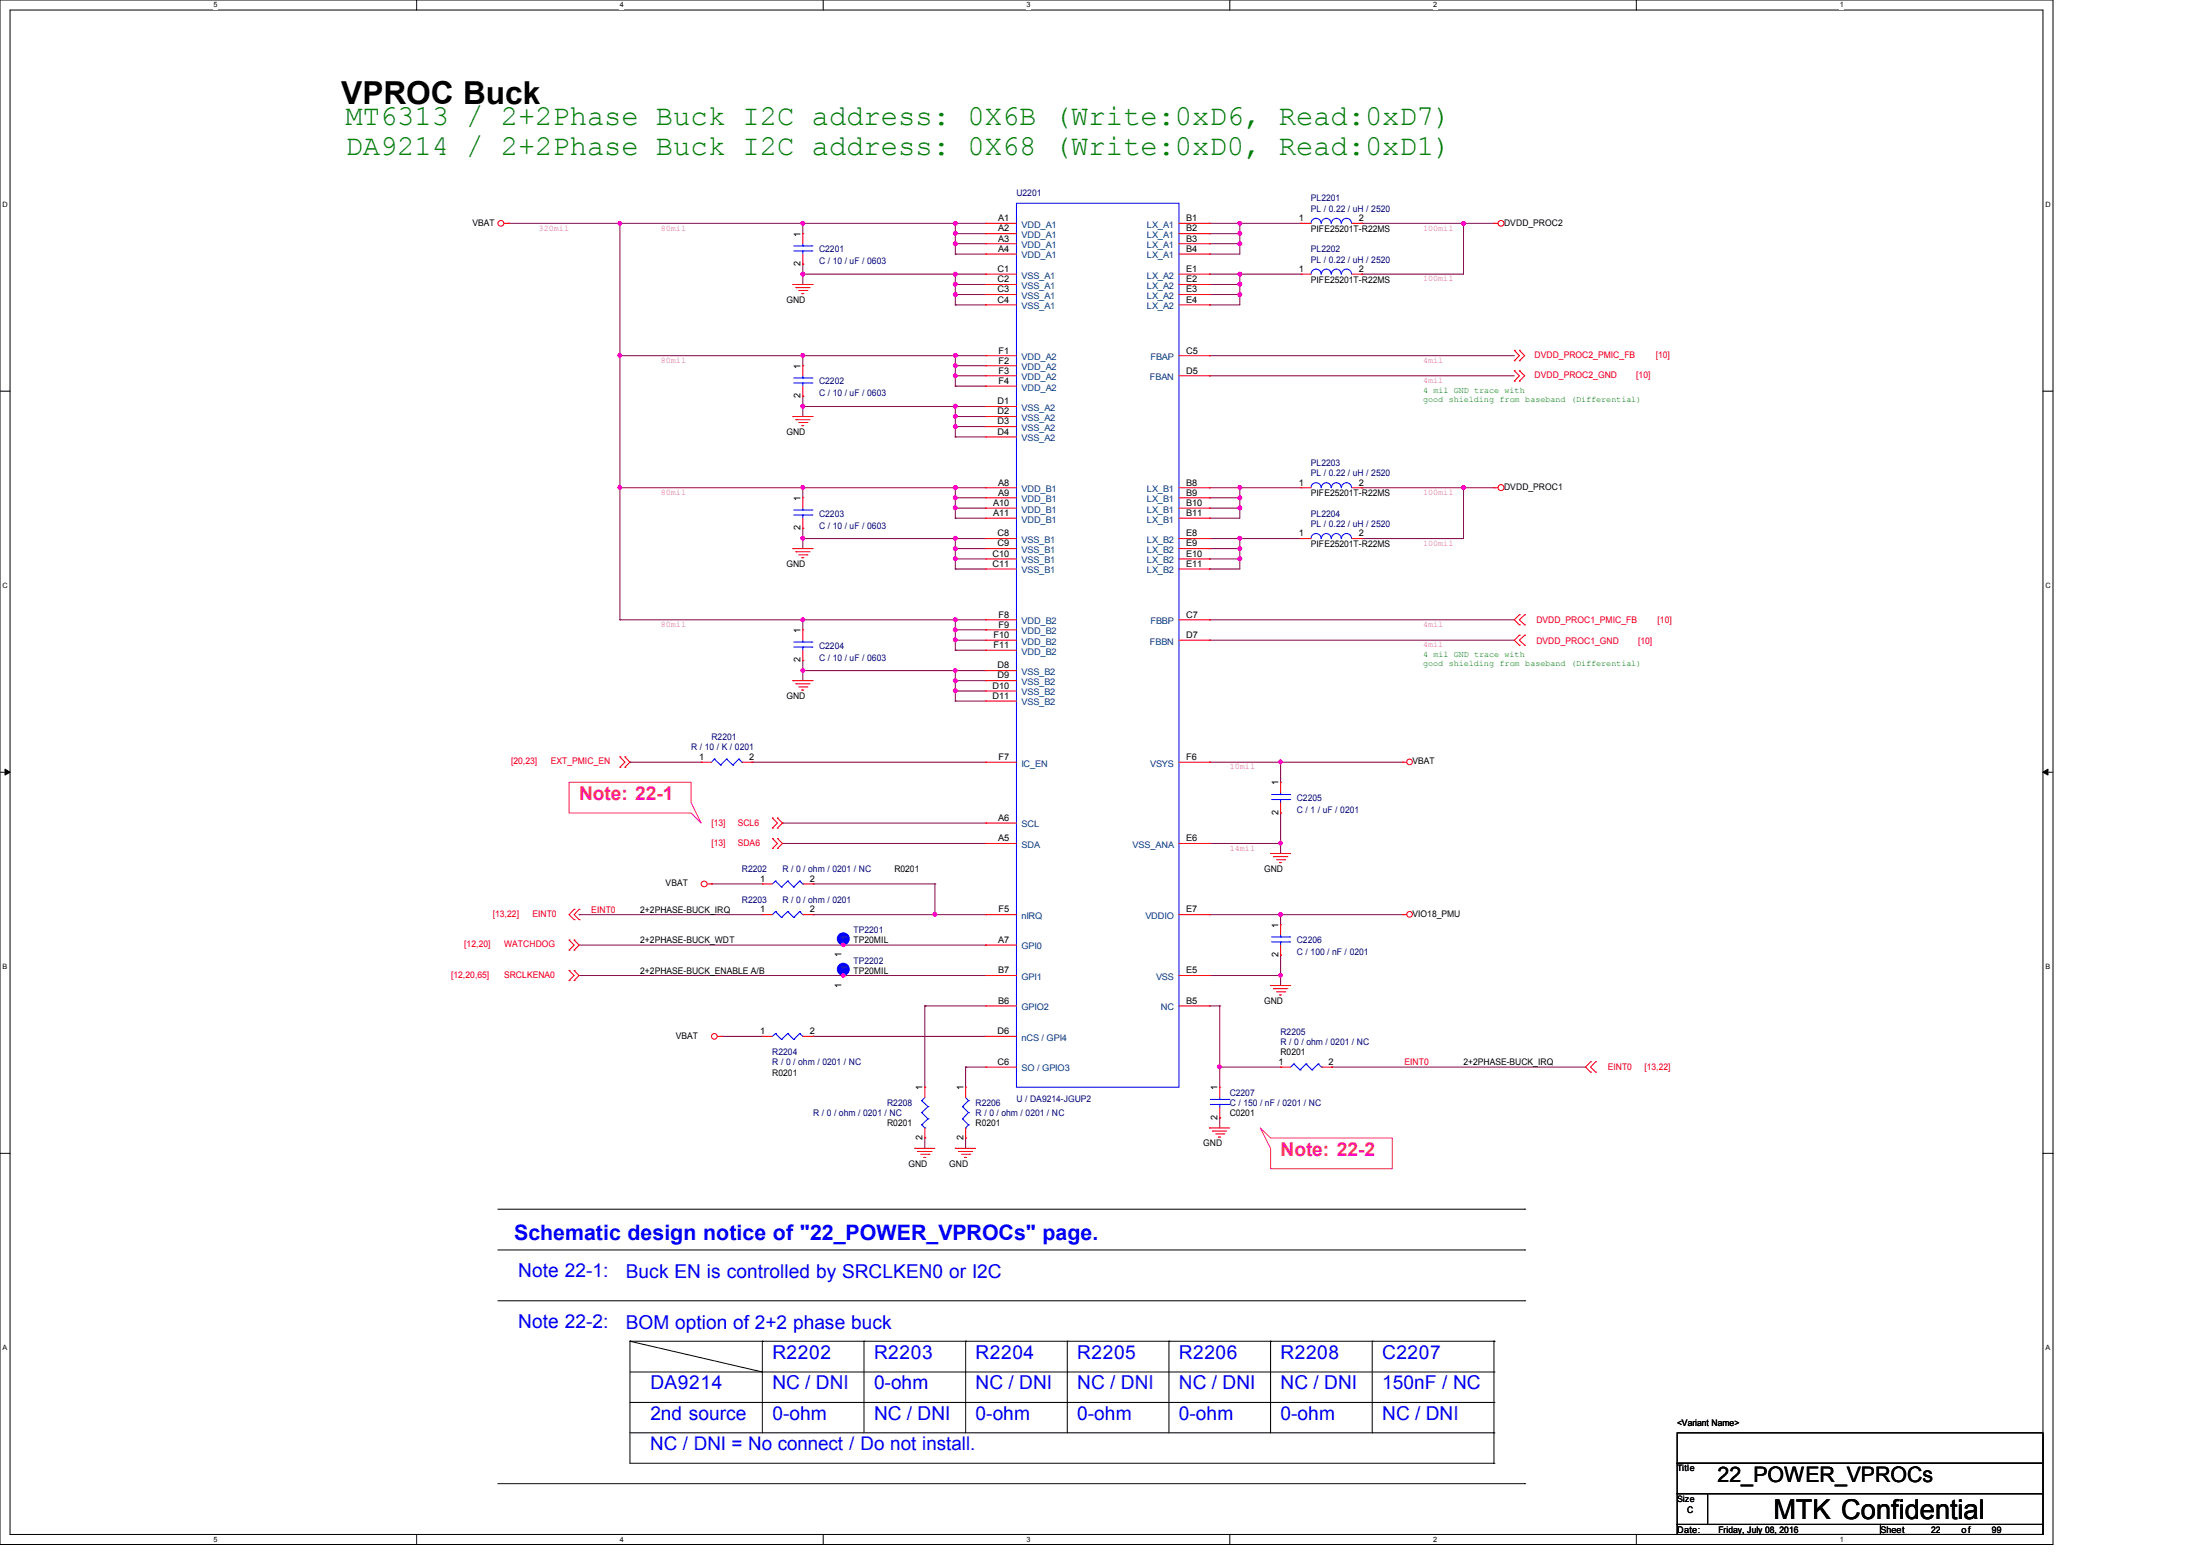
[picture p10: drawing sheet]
<svg xmlns="http://www.w3.org/2000/svg" width="297mm" height="210mm" viewBox="0 0 297 210" stroke-linecap="round" stroke-linejoin="round" font-family="sans-serif">
<path d="M0 0h277v208.4h-277zM1.4 1.4h274.3v205.7h-274.3z" fill="none" stroke="#000" stroke-width=".13"/>
<g fill="#fff">
<path d="M28.8 .1h.5v1.1h-.5z"/>
<path d="M28.8 207.2h.5v1.1h-.5z"/>
</g>
<path d="M56.2 0v1.4M56.2 207.1v1.3" fill="none" stroke="#000" stroke-width=".13"/>
<g fill="#fff">
<path d="M83.7 .1h.5v1.1h-.5z"/>
<path d="M83.7 207.2h.5v1.1h-.5z"/>
</g>
<path d="M111.1 0v1.4M111.1 207.1v1.3" fill="none" stroke="#000" stroke-width=".13"/>
<g fill="#fff">
<path d="M138.5 .1h.6v1.1h-.6z"/>
<path d="M138.5 207.2h.6v1.1h-.6z"/>
</g>
<path d="M165.9 0v1.4M165.9 207.1v1.3" fill="none" stroke="#000" stroke-width=".13"/>
<g fill="#fff">
<path d="M193.4 .1h.5v1.1h-.5z"/>
<path d="M193.4 207.2h.5v1.1h-.5z"/>
</g>
<path d="M220.8 0v1.4M220.8 207.1v1.3" fill="none" stroke="#000" stroke-width=".13"/>
<g fill="#fff">
<path d="M248.2 .1h.6v1.1h-.6z"/>
<path d="M248.2 207.2h.6v1.1h-.6z"/>
<path d="M.3 27.1h.8v1.1h-.8z"/>
<path d="M276 27.1h.7v1.1h-.7z"/>
<path d="M.3 78.5h.8v1.1h-.8z"/>
<path d="M276 78.5h.7v1.1h-.7z"/>
</g>
<path d="M0 52.8h1.4M275.7 52.8h1.3" fill="none" stroke="#000" stroke-width=".13"/>
<g fill="#fff">
<path d="M.3 129.9h.7v1.1h-.7z"/>
<path d="M276 129.9h.6v1.1h-.6z"/>
</g>
<path d="M0 104.2h1.4M275.7 104.2h1.3" fill="none" stroke="#000" stroke-width=".13"/>
<path d="M.7 103.8l.7 .4-.7 .4zM275.7 104.2l.7-.4v.8z" fill="#000" stroke="#000" stroke-width=".13"/>
<g fill="#fff">
<path d="M.3 181.4h.7v1.1h-.7z"/>
<path d="M276 181.4h.6v1.1h-.6z"/>
</g>
<g fill="none" stroke="#000" stroke-width=".13">
<path d="M0 155.7h1.4M275.7 155.7h1.3M67.2 175.6h138.5M67.2 163.2h138.5M67.2 168.7h138.5M205.7 175.6h.1M205.7 163.2h.1M205.7 168.7h.1M85 181h.1M85 185.2h116.6M85 189.3h116.6M85 181h116.6"/>
<path d="M85 181v16.5h116.6M85 181l17.9 4.2M85 193.4h116.6M102.9 181h.1M102.9 181v12.4M116.6 181h.1M116.6 181v12.4M130.3 181h.1M130.3 181v12.4M144 181h.1M144 181v12.4M157.7 181h.1"/>
<path d="M157.7 181v12.4M171.4 181h.1M171.4 181v12.4M185.2 181h.1M185.2 181v12.4M201.6 185.2h.1M201.6 189.3h.1M201.6 181h.1M201.6 193.4h.1M201.6 197.5h.1M201.6 181v16.5M226.3 193.4h49.4v4.1h-49.4z"/>
<path d="M226.3 197.5h49.4v4.1h-49.4zM67.2 200.2h138.5M205.7 200.2h.1M226.3 205.7h27.4v1.4h-27.4zM226.3 201.6h4.1v4.1h-4.1zM230.4 201.6h45.3v4.1h-45.3zM253.7 205.7h22v1.4h-22z"/>
</g>
<path d="M76.8 105.6h16.5v2.7l1.3 2.8-1.3-1.4h-16.5zM170.1 152.2l1.3 1.4h16.5v4.1h-16.5v-2.7z" fill="none" stroke="#ff0080" stroke-width=".13"/>
<g fill="none" stroke="#800040" stroke-width=".13">
<path d="M68.6 30.1h.1M68.6 30.1h64.4M83.7 30.1h.1M83.7 30.1v53.6M108.3 30.1h.1M108.3 35.6h.1M108.3 37h.1M108.3 30.1v1.4M108.3 35.6v2.8M108.3 37h24.7M128.9 30.1h.1M128.9 34.3h.1"/>
<path d="M128.9 32.9h.1M128.9 31.5h.1M128.9 37h.1M128.9 39.8h.1M128.9 38.4h.1M128.9 31.5h4.1M128.9 32.9h4.1M128.9 34.3h4.1M128.9 38.4h4.1M128.9 39.8h4.1M128.9 30.1v4.2M128.9 37v4.1"/>
<path d="M163.2 30.1h.1M163.2 31.5h.1M163.2 32.9h.1M163.2 34.3h.1M163.2 37h.1M163.2 38.4h.1M163.2 39.8h.1M163.2 30.1h12.4M163.2 37h12.4M163.2 31.5h4.1M163.2 32.9h4.1M163.2 38.4h4.1"/>
<path d="M163.2 39.8h4.1M167.3 30.1h.1M167.3 31.5h.1M167.3 32.9h.1M167.3 37h.1M167.3 38.4h.1M167.3 39.8h.1M167.3 30.1v4.2h-4.1M167.3 37v4.1h-4.1M183.8 37h.1M183.8 30.1h.1M183.8 30.1h17.8"/>
<path d="M197.5 30.1h.1M197.5 30.1v6.9h-13.7M83.7 48h.1M83.7 48h49.3M108.3 48h.1M108.3 53.5h.1M108.3 54.9h.1M108.3 48v1.4M108.3 53.5v2.7M108.3 54.9h24.7M128.9 41.1h.1M128.9 48h.1"/>
<path d="M128.9 52.1h.1M128.9 50.7h.1M128.9 49.4h.1M128.9 54.9h.1M128.9 59h.1M128.9 57.6h.1M128.9 56.2h.1M128.9 41.1h4.1M128.9 48v4.1M128.9 54.9v4.1M128.9 52.1h4.1M128.9 50.7h4.1"/>
<path d="M128.9 49.4h4.1M128.9 59h4.1M128.9 57.6h4.1M128.9 56.2h4.1M163.2 41.1h.1M163.2 48h.1M163.2 50.7h.1M163.2 48h41.1M163.2 50.7h41.1M83.7 65.8h.1M83.7 65.8h49.3M108.3 71.3h.1"/>
<path d="M108.3 65.8h.1M108.3 72.7h.1M108.3 65.8v1.4M108.3 71.3v2.7M108.3 72.7h24.7M128.9 65.8h.1M128.9 69.9h.1M128.9 68.6h.1M128.9 67.2h.1M128.9 72.7h.1M128.9 76.8h.1M128.9 75.4h.1"/>
<path d="M128.9 74h.1M128.9 67.2h4.1M128.9 68.6h4.1M128.9 69.9h4.1M128.9 74h4.1M128.9 75.4h4.1M128.9 76.8h4.1M128.9 65.8v4.1M128.9 72.7v4.1M163.2 65.8h.1M163.2 67.2h.1M163.2 68.6h.1"/>
<path d="M163.2 69.9h.1M163.2 72.7h.1M163.2 74h.1M163.2 75.4h.1M163.2 76.8h.1M163.2 65.8h12.4M163.2 72.7h12.4M163.2 67.2h4.1M163.2 68.6h4.1M163.2 74h4.1M163.2 75.4h4.1M167.3 65.8h.1"/>
<path d="M167.3 67.2h.1M167.3 68.6h.1M167.3 72.7h.1M167.3 74h.1M167.3 75.4h.1M167.3 65.8v4.1h-4.1M167.3 72.7v4.1h-4.1M183.8 65.8h.1M183.8 72.7h.1M183.8 65.8h17.8M197.5 65.8h.1M197.5 65.8v6.9h-13.7"/>
<path d="M83.7 83.7h.1M83.7 83.7h49.3M108.3 89.2h.1M108.3 83.7h.1M108.3 90.5h.1M108.3 83.7v1.3M108.3 89.2v2.7M108.3 90.5h24.7M128.9 83.7h.1M128.9 87.8h.1M128.9 86.4h.1M128.9 85h.1"/>
<path d="M128.9 90.5h.1M128.9 94.6h.1M128.9 93.3h.1M128.9 91.9h.1M128.9 83.7v4.1M128.9 90.5v4.1M128.9 87.8h4.1M128.9 86.4h4.1M128.9 85h4.1M128.9 94.6h4.1M128.9 93.3h4.1M128.9 91.9h4.1"/>
<path d="M163.2 83.7h.1M163.2 86.4h.1M163.2 83.7h41.1M163.2 86.4h41.1M85 102.9h.1M85 102.9h9.6M96 119.3h.1M96 119.3h6.9M101.5 102.9h.1M101.5 102.9h31.5M105.6 111.1h.1M105.6 113.8h.1"/>
<path d="M105.6 111.1h27.4M105.6 113.8h27.4M109.7 119.3h.1M109.7 119.3h16.5M126.2 119.3h.1M126.2 119.3v4.1M163.2 102.9h.1M163.2 113.8h.1M163.2 113.8h9.6M163.2 102.9h26.1M172.8 109.7h.1M172.8 102.9h.1"/>
<path d="M172.8 113.8h.1M172.8 102.9v2.7M172.8 109.7v5.5M78.1 123.4h.1M78.1 123.4h24.8M78.1 131.7h54.9M78.1 127.6h54.9M97.4 139.9h.1M97.4 139.9h5.5M109.7 123.4h.1M109.7 139.9h.1M109.7 123.4h23.3"/>
<path d="M109.7 139.9h23.3M113.8 127.6h.1M113.8 131.7h.1M124.8 135.8h.1M124.8 135.8v10.9M124.8 135.8h8.2M126.2 123.4h.1M133 127.6h.1M133 131.7h.1M163.2 123.4h.1M163.2 131.7h.1M163.2 135.8h.1"/>
<path d="M163.2 123.4h26.1M163.2 131.7h9.6M163.2 135.8h1.4M164.6 135.8h.1M164.6 135.8v10.9M172.8 123.4h.1M172.8 128.9h.1M172.8 131.7h.1M172.8 123.4v1.4M172.8 128.9v4.1M124.8 153.6h.1M124.8 153.6v1.4"/>
<path d="M130.3 144h.1M130.3 153.6h.1M130.3 144h2.7M130.3 144v2.7M130.3 153.6v1.4M164.6 144h.1M164.6 150.9h.1M164.6 144h8.2M164.6 150.9v1.3M179.7 144h.1M179.7 144h34.3"/>
</g>
<g fill="#f0f" stroke="#f0f" stroke-width=".13">
<circle cx="108.3" cy="65.8" r=".25"/>
<circle cx="108.3" cy="83.6" r=".24"/>
<circle cx="172.8" cy="113.8" r=".24"/>
<circle cx="83.6" cy="65.8" r=".24"/>
<circle cx="83.6" cy="48" r=".24"/>
<circle cx="197.5" cy="65.8" r=".25"/>
<circle cx="197.5" cy="30.1" r=".25"/>
<circle cx="108.3" cy="48" r=".25"/>
<circle cx="108.3" cy="30.1" r=".25"/>
<circle cx="83.6" cy="30.1" r=".24"/>
<circle cx="167.3" cy="31.5" r=".25"/>
<circle cx="167.3" cy="30.1" r=".25"/>
<circle cx="167.3" cy="32.9" r=".25"/>
<circle cx="167.3" cy="67.2" r=".25"/>
<circle cx="167.3" cy="65.8" r=".25"/>
<circle cx="167.3" cy="68.5" r=".25"/>
<circle cx="167.3" cy="38.4" r=".25"/>
<circle cx="167.3" cy="37" r=".25"/>
<circle cx="167.3" cy="39.8" r=".25"/>
<circle cx="167.3" cy="74" r=".25"/>
<circle cx="167.3" cy="72.6" r=".25"/>
<circle cx="167.3" cy="75.4" r=".25"/>
<circle cx="128.9" cy="31.5" r=".25"/>
<circle cx="128.9" cy="32.9" r=".25"/>
<circle cx="128.9" cy="30.1" r=".25"/>
<circle cx="128.9" cy="38.4" r=".25"/>
<circle cx="128.9" cy="39.8" r=".25"/>
<circle cx="128.9" cy="37" r=".25"/>
<circle cx="108.3" cy="37" r=".25"/>
<circle cx="128.9" cy="50.7" r=".25"/>
<circle cx="128.9" cy="49.4" r=".24"/>
<circle cx="128.9" cy="48" r=".25"/>
<circle cx="128.9" cy="57.6" r=".25"/>
<circle cx="128.9" cy="54.8" r=".25"/>
<circle cx="108.3" cy="54.8" r=".25"/>
<circle cx="128.9" cy="56.2" r=".24"/>
<circle cx="128.9" cy="67.2" r=".25"/>
<circle cx="128.9" cy="65.8" r=".25"/>
<circle cx="128.9" cy="68.5" r=".25"/>
<circle cx="128.9" cy="75.4" r=".25"/>
<circle cx="128.9" cy="74" r=".25"/>
<circle cx="128.9" cy="72.6" r=".25"/>
<circle cx="108.3" cy="72.6" r=".25"/>
<circle cx="128.9" cy="85" r=".25"/>
<circle cx="128.9" cy="86.4" r=".25"/>
<circle cx="128.9" cy="83.6" r=".24"/>
<circle cx="128.9" cy="93.2" r=".25"/>
<circle cx="128.9" cy="91.9" r=".25"/>
<circle cx="128.9" cy="90.5" r=".24"/>
<circle cx="108.3" cy="90.5" r=".24"/>
<circle cx="172.8" cy="102.8" r=".24"/>
<circle cx="172.8" cy="123.4" r=".24"/>
<circle cx="172.8" cy="131.6" r=".23"/>
<circle cx="113.8" cy="127.5" r=".25"/>
<circle cx="113.8" cy="131.6" r=".24"/>
<circle cx="126.2" cy="123.4" r=".25"/>
<circle cx="164.5" cy="144" r=".25"/>
</g>
<g fill="none" stroke="#f00" stroke-width=".13">
<path d="M68 30.1h.6M68.6 30.1h.1M107 38.4h.1M107 38.4h2.7M107.4 38.8h.1M107.4 38.8h1.9M107.8 39.2h1.1M108.2 39.6h.1M108.2 39.6h.3M108.3 35.6h.1M108.3 31.5h.1M108.3 31.5v1.4"/>
<path d="M108.3 34.3v1.3M108.9 39.2h.1M133 30.1h.1M133 31.5h.1M133 32.9h.1M133 34.3h.1M133 37h.1M133 38.4h.1M133 39.8h.1M133 30.1h4.2M133 38.4h4.2M133 37h4.2"/>
<path d="M133 31.5h4.2M133 32.9h4.2M133 34.3h4.2M133 39.8h4.2M159.1 30.1h4.1M159.1 38.4h4.1M159.1 37h4.1M159.1 31.5h4.1M159.1 32.9h4.1M159.1 34.3h4.1M159.1 39.8h4.1M163.2 30.1h.1"/>
<path d="M163.2 31.5h.1M163.2 32.9h.1M163.2 34.3h.1M163.2 37h.1M163.2 38.4h.1M163.2 39.8h.1M175.6 37h.1M175.6 30.1h.1M175.6 30.1h1.3M175.6 37h1.3M182.4 30.1h1.4M182.4 37h1.4"/>
<path d="M183.8 37h.1M183.8 30.1h.1M201.6 30.1h.1M201.6 30.1h.5M107 56.2h.1M107 56.2h2.7M107.4 56.6h.1M107.4 56.6h1.9M107.8 57h1.1M108.2 57.4h.1M108.2 57.4h.3M108.3 53.5h.1"/>
<path d="M108.3 49.4h.1M108.3 49.4v1.3M108.3 52.1v1.4M108.9 57h.1M133 48h.1M133 49.4h.1M133 50.7h.1M133 52.1h.1M133 41.1h.1M133 54.9h.1M133 56.2h.1M133 57.6h.1"/>
<path d="M133 59h.1M133 56.2h4.2M133 41.1h4.2M133 48h4.2M133 49.4h4.2M133 50.7h4.2M133 52.1h4.2M133 54.9h4.2M133 57.6h4.2M133 59h4.2M159.1 41.1h4.1M159.1 48h4.1"/>
<path d="M159.1 50.7h4.1M163.2 41.1h.1M163.2 48h.1M163.2 50.7h.1M204.3 48.7h.1M204.3 47.3h.1M204.3 51.4h.1M204.3 50h.1M204.3 47.3l.7 .7-.7 .7M204.3 50l.7 .7-.7 .7M205 48.7h.1M205 47.3h.1"/>
<path d="M205 51.4h.1M205 50h.1M205 47.3l.7 .7-.7 .7M205 50l.7 .7-.7 .7M107 74h.1M107 74h2.7M107.4 74.5h.1M107.4 74.5h1.9M107.8 74.9h1.1M108.2 75.3h.1M108.2 75.3h.3M108.3 71.3h.1"/>
<path d="M108.3 67.2h.1M108.3 67.2v1.4M108.3 69.9v1.4M108.9 74.9h.1M133 65.8h.1M133 67.2h.1M133 68.6h.1M133 69.9h.1M133 72.7h.1M133 74h.1M133 75.4h.1M133 76.8h.1"/>
<path d="M133 74h4.2M133 65.8h4.2M133 72.7h4.2M133 67.2h4.2M133 68.6h4.2M133 69.9h4.2M133 75.4h4.2M133 76.8h4.2M159.1 74h4.1M159.1 65.8h4.1M159.1 72.7h4.1M159.1 67.2h4.1"/>
<path d="M159.1 68.6h4.1M159.1 69.9h4.1M159.1 75.4h4.1M159.1 76.8h4.1M163.2 65.8h.1M163.2 67.2h.1M163.2 68.6h.1M163.2 69.9h.1M163.2 72.7h.1M163.2 74h.1M163.2 75.4h.1M163.2 76.8h.1"/>
<path d="M175.6 65.8h.1M175.6 72.7h.1M175.6 65.8h1.3M175.6 72.7h1.3M182.4 65.8h1.4M182.4 72.7h1.4M183.8 65.8h.1M183.8 72.7h.1M201.6 65.8h.1M201.6 65.8h.5M107 91.9h.1M107 91.9h2.7"/>
<path d="M107.4 92.3h.1M107.4 92.3h1.9M107.8 92.7h1.1M108.2 93.1h.1M108.2 93.1h.3M108.3 89.2h.1M108.3 85h.1M108.3 85v1.4M108.3 87.8v1.4M108.9 92.7h.1M133 83.7h.1M133 85h.1"/>
<path d="M133 86.4h.1M133 87.8h.1M133 90.5h.1M133 91.9h.1M133 93.3h.1M133 94.6h.1M133 91.9h4.2M133 83.7h4.2M133 85h4.2M133 86.4h4.2M133 87.8h4.2M133 90.5h4.2"/>
<path d="M133 93.3h4.2M133 94.6h4.2M159.1 83.7h4.1M159.1 86.4h4.1M163.2 83.7h.1M163.2 86.4h.1M205 83h.1M205 84.3h.1M205 85.7h.1M205 87.1h.1M205 83l-.7 .7 .7 .6M205 85.7l-.7 .7 .7 .7"/>
<path d="M205.7 84.3h.1M205.7 83h.1M205.7 87.1h.1M205.7 85.7h.1M205.7 83l-.7 .7 .7 .6M205.7 85.7l-.7 .7 .7 .7M83.7 102.2h.1M83.7 103.5h.1M83.7 102.2l.6 .7-.6 .6M84.3 103.5h.1M84.3 102.2h.1M84.3 102.2l.7 .7-.7 .6"/>
<path d="M94.6 102.9h.1M94.6 102.9h1.4M95.5 119.3h.5M96 119.3h.1M100.1 102.9h1.4M101.5 102.9h.1M102.9 119.3h.1M102.9 119.3h1.3M104.2 110.4h.1M104.2 111.8h.1M104.2 113.2h.1M104.2 114.5h.1"/>
<path d="M104.2 110.4l.7 .7-.7 .7M104.2 113.2l.7 .6-.7 .7M104.9 111.8h.1M104.9 110.4h.1M104.9 114.5h.1M104.9 113.2h.1M104.9 110.4l.7 .7-.7 .7M104.9 113.2l.7 .6-.7 .7M108.3 119.3h1.4M109.7 119.3h.1M133 102.9h.1M133 113.8h.1"/>
<path d="M133 111.1h.1M133 102.9h4.2M133 113.8h4.2M133 111.1h4.2M159.1 102.9h4.1M159.1 113.8h4.1M163.2 102.9h.1M163.2 113.8h.1M171.4 115.2h.1M171.4 115.2h2.8M171.8 115.6h.1M171.8 115.6h2"/>
<path d="M172.3 116h1.1M172.7 116.4h.1M172.7 116.4h.2M172.8 109.7h.1M172.8 105.6h.1M172.8 105.6v1.4M172.8 108.3v1.4M173.4 116h.1M189.3 102.9h.1M189.3 102.9h.5M76.8 126.9h.1M76.8 128.2h.1"/>
<path d="M76.8 131h.1M76.8 132.3h.1M76.8 126.9l.7 .7-.7 .6M76.8 131l.7 .7-.7 .6M77.5 122.7h.1M77.5 124.1h.1M77.5 128.2h.1M77.5 126.9h.1M77.5 132.3h.1M77.5 131h.1M77.5 122.7l-.7 .7 .7 .7M77.5 126.9l.6 .7-.6 .6"/>
<path d="M77.5 131l.6 .7-.6 .6M78.1 122.7h.1M78.1 124.1h.1M78.1 122.7l-.6 .7 .6 .7M96.8 139.9h.6M97.4 139.9h.1M102.9 123.4h.1M102.9 139.9h.1M102.9 123.4h1.3M102.9 139.9h1.3M108.3 123.4h1.4M108.3 139.9h1.4"/>
<path d="M109.7 123.4h.1M109.7 139.9h.1M113.8 131.7h.1M113.8 127.6h.1M133 123.4h.1M133 127.6h.1M133 131.7h.1M133 135.8h.1M133 139.9h.1M133 123.4h4.2M133 139.9h4.2M133 127.6h4.2"/>
<path d="M133 131.7h4.2M133 135.8h4.2M159.1 123.4h4.1M159.1 131.7h4.1M159.1 135.8h4.1M163.2 123.4h.1M163.2 135.8h.1M163.2 131.7h.1M171.4 133h.1M171.4 133h2.8M171.8 133.4h.1M171.8 133.4h2"/>
<path d="M172.3 133.9h1.1M172.7 134.3h.1M172.7 134.3h.2M172.8 128.9h.1M172.8 124.8h.1M172.8 124.8v1.4M172.8 127.6v1.3M173.4 133.9h.1M189.3 123.4h.1M189.3 123.4h.5M123.4 155h.1M123.4 155h2.8"/>
<path d="M123.8 155.4h.1M123.8 155.4h2M124.2 155.8h1.1M124.7 156.2h.1M124.7 156.2h.2M124.8 146.7h.1M124.8 153.6h.1M124.8 146.7v1.4M124.8 152.2v1.4M125.3 155.8h.1M128.9 155h.1M128.9 155h2.8"/>
<path d="M129.3 155.4h.1M129.3 155.4h1.9M129.8 155.8h1.1M130.1 156.2h.1M130.1 156.2h.3M130.3 146.7h.1M130.3 153.6h.1M130.3 146.7v1.4M130.3 152.2v1.4M130.9 155.8h.1M133 144h.1M133 144h4.2"/>
<path d="M163.2 152.2h.1M163.2 152.2h2.7M163.6 152.7h.1M163.6 152.7h1.9M164 153h1.1M164.4 153.5h.1M164.4 153.5h.3M164.6 150.9h.1M164.6 146.7h.1M164.6 146.7v1.4M164.6 149.5v1.4M165.1 153h.1"/>
<path d="M172.8 144h.1M172.8 144h1.4M178.3 144h1.4M179.7 144h.1M214.6 143.3h.1M214.6 144.7h.1M214.6 143.3l-.6 .7 .6 .7M215.3 144.7h.1M215.3 143.3h.1M215.3 143.3l-.7 .7 .7 .7"/>
<circle cx="67.6" cy="30.1" r=".39"/>
<circle cx="202.6" cy="30.1" r=".39"/>
<circle cx="202.5" cy="65.8" r=".4"/>
<circle cx="95" cy="119.3" r=".39"/>
<circle cx="190.2" cy="102.8" r=".38"/>
<circle cx="96.4" cy="139.9" r=".38"/>
<circle cx="190.2" cy="123.4" r=".38"/>
</g>
<g fill="none" stroke="#00f" stroke-width=".13">
<path d="M107.1 33.9h2.5M107.1 33.2h2.5M108.3 33.2h.1M108.3 33.9h.1M108.3 32.9v.3M108.3 33.9v.4M109.6 33.9h.1M109.6 33.2h.1M137.2 27.4h21.9v119.3h-21.9zM176.9 37a.68 .68 0 0 1 .7-.7 .68 .68 0 0 1 .7 .7M176.9 30.1a.68 .68 0 0 1 .7-.6 .68 .68 0 0 1 .7 .6M178.3 37a.66 .66 0 0 1 .7-.7 .66 .66 0 0 1 .6 .7"/>
<path d="M178.3 30.1a.66 .66 0 0 1 .7-.6 .66 .66 0 0 1 .6 .6M179.7 37a.66 .66 0 0 1 .6-.7 .66 .66 0 0 1 .7 .7M179.7 30.1a.66 .66 0 0 1 .6-.6 .66 .66 0 0 1 .7 .6M181 37a.68 .68 0 0 1 .7-.7 .68 .68 0 0 1 .7 .7M181 30.1a.68 .68 0 0 1 .7-.6 .68 .68 0 0 1 .7 .6M107.1 51.7h2.5M107.1 51h2.5M108.3 51h.1M108.3 51.7h.1M108.3 50.7v.3M108.3 51.7v.4M109.6 51.7h.1"/>
<path d="M109.6 51h.1M107.1 69.5h2.5M107.1 68.8h2.5M108.3 68.8h.1M108.3 69.5h.1M108.3 68.6v.2M108.3 69.5v.4M109.6 69.5h.1M109.6 68.8h.1M176.9 65.8a.68 .68 0 0 1 .7-.6 .68 .68 0 0 1 .7 .6M176.9 72.7a.68 .68 0 0 1 .7-.7 .68 .68 0 0 1 .7 .7M178.3 65.8a.66 .66 0 0 1 .7-.6 .66 .66 0 0 1 .6 .6"/>
<path d="M178.3 72.7a.66 .66 0 0 1 .7-.7 .66 .66 0 0 1 .6 .7M179.7 65.8a.66 .66 0 0 1 .6-.6 .66 .66 0 0 1 .7 .6M179.7 72.7a.66 .66 0 0 1 .6-.7 .66 .66 0 0 1 .7 .7M181 65.8a.68 .68 0 0 1 .7-.6 .68 .68 0 0 1 .7 .6M181 72.7a.68 .68 0 0 1 .7-.7 .68 .68 0 0 1 .7 .7M107.1 87.3h2.5M107.1 86.7h2.5M108.3 86.7h.1M108.3 87.3h.1M108.3 86.4v.3M108.3 87.3v.5M109.6 87.3h.1"/>
<path d="M109.6 86.7h.1M96.4 102.4h.1M96.4 102.4l-.4 .5M96.4 102.4l.8 .9M97.2 103.3h.1M98 102.4h.1M98 102.4l-.8 .9M98 102.4l.9 .9M98.9 103.3h.1M99.7 102.4h.1M99.7 102.4l-.8 .9M99.7 102.4l.4 .5"/>
<path d="M100.1 102.9h.1M104.6 118.9h.1M104.6 118.9l-.4 .4M104.6 118.9l.9 .8M105.5 119.7h.1M106.3 118.9h.1M106.3 118.9l-.8 .8M106.3 118.9l.8 .8M107.1 119.7h.1M107.9 118.9h.1M107.9 118.9l-.8 .8M107.9 118.9l.4 .4"/>
<path d="M108.3 119.3h.1M171.6 107.9h2.4M171.6 107.2h2.4M172.8 107.2h.1M172.8 107.9h.1M172.8 107v.2M172.8 107.9v.4M174 107.9h.1M174 107.2h.1M104.6 123h.1M104.6 139.5h.1M104.6 123l-.4 .4"/>
<path d="M104.6 123l.9 .8M104.6 139.5l-.4 .4M104.6 139.5l.9 .8M105.5 123.8h.1M106.3 123h.1M106.3 139.5h.1M106.3 123l-.8 .8M106.3 123l.8 .8M106.3 139.5l-.8 .8M106.3 139.5l.8 .8M107.1 123.8h.1M107.9 123h.1"/>
<path d="M107.9 139.5h.1M107.9 123l-.8 .8M107.9 123l.4 .4M107.9 139.5l-.8 .8M107.9 139.5l.4 .4M108.3 123.4h.1M108.3 139.9h.1M171.6 127.1h2.4M171.6 126.4h2.4M172.8 126.4h.1M172.8 127.1h.1M172.8 126.2v.2"/>
<path d="M172.8 127.1v.5M174 127.1h.1M174 126.4h.1M105.5 140.3h.1M107.1 140.3h.1M124.4 148.5h.1M124.4 150.2h.1M124.4 151.8h.1M124.4 148.5l.8 .9M124.4 150.2l.8 .8M124.4 151.8l.4 .4M124.8 152.2h.1"/>
<path d="M124.8 148.1l-.4 .4M125.2 149.4h.1M125.2 151h.1M125.2 149.4l-.8 .8M125.2 151l-.8 .8M129.9 149.4h.1M129.9 151h.1M129.9 149.4l.8 .8M129.9 151l.8 .8M130.3 152.2h.1M130.3 148.1l.4 .4M130.7 148.5h.1"/>
<path d="M130.7 150.2h.1M130.7 151.8h.1M130.7 148.5l-.8 .9M130.7 150.2l-.8 .8M130.7 151.8l-.4 .4M163.3 149.1h2.5M163.3 148.4h2.5M164.6 148.4h.1M164.6 149.1h.1M164.6 148.1v.3M164.6 149.1v.4M165.8 149.1h.1"/>
<path d="M165.8 148.4h.1M174.6 143.6h.1M174.6 143.6l-.4 .4M174.6 143.6l.8 .8M175.4 144.4h.1M176.2 143.6h.1M176.2 143.6l-.8 .8M176.2 143.6l.8 .8M177 144.4h.1M177.9 143.6h.1M177.9 143.6l-.9 .8M177.9 143.6l.4 .4"/>
<path d="M178.3 144h.1"/>
</g>
<g fill="#00f" stroke="#00f" stroke-width=".13">
<circle cx="113.8" cy="130.8" r=".8"/>
<circle cx="113.8" cy="126.7" r=".8"/>
</g>
<text font-size="4.3" x="46.1" y="14">VPROC Buck</text>
<g font-size="3.9" fill="#008000">
<text x="46.6" y="16.8">MT6313 / 2+2Phase Buck I2C address: 0X6B (Write:0xD6, Read:0xD7)</text>
<text x="46.6" y="21">DA9214 / 2+2Phase Buck I2C address: 0X68 (Write:0xD0, Read:0xD1)</text>
</g>
<text font-size="3.7" x="239.3" y="205.1">MTK Confidential</text>
<text font-size="2.9" fill="#00f" x="69.4" y="167.4">Schematic design notice of &quot;22_POWER_VPROCs&quot; page.</text>
<text font-size="2.9" x="231.8" y="200.1">22_POWER_VPROCs</text>
<g font-size="2.6" fill="#ff0080">
<text x="78.1" y="108">Note: 22-1</text>
<text x="172.8" y="156">Note: 22-2</text>
</g>
<g font-size="2.6" fill="#00f">
<text x="69.9" y="172.4">Note 22-1:</text>
<text x="84.5" y="172.5">Buck EN is controlled by SRCLKEN0 or I2C</text>
<text x="69.9" y="179.2">Note 22-2:</text>
<text x="84.5" y="179.4">BOM option of 2+2 phase buck</text>
<text x="104.2" y="183.3">R2202</text>
<text x="117.9" y="183.3">R2203</text>
<text x="131.7" y="183.3">R2204</text>
<text x="145.4" y="183.3">R2205</text>
<text x="159.1" y="183.3">R2206</text>
<text x="172.8" y="183.3">R2208</text>
<text x="186.5" y="183.3">C2207</text>
<text x="87.8" y="187.5">DA9214</text>
<text x="87.8" y="191.6">2nd source</text>
<text x="104.2" y="187.5">NC / DNI</text>
<text x="104.2" y="191.6">0-ohm</text>
<text x="117.9" y="187.5">0-ohm</text>
<text x="117.9" y="191.6">NC / DNI</text>
<text x="131.7" y="187.5">NC / DNI</text>
<text x="131.7" y="191.6">0-ohm</text>
<text x="145.4" y="187.5">NC / DNI</text>
<text x="145.4" y="191.6">0-ohm</text>
<text x="159.1" y="187.5">NC / DNI</text>
<text x="159.1" y="191.6">0-ohm</text>
<text x="172.8" y="187.5">NC / DNI</text>
<text x="172.8" y="191.6">0-ohm</text>
<text x="186.5" y="187.5">150nF / NC</text>
<text x="186.5" y="191.6">NC / DNI</text>
</g>
<text font-size="2.5" fill="#00f" x="87.8" y="195.7">NC / DNI = No connect / Do not install.</text>
<g font-size="1.2">
<text x="134.7" y="29.8">A1</text>
<text x="160.1" y="29.8">B1</text>
<text x="175.3" y="29.8">1</text>
<text x="183.4" y="29.8">2</text>
<text x="63.7" y="30.5">VBAT</text>
<text x="108" y="35.9" transform="rotate(-90 108 35.9)">2</text>
<text x="108" y="31.9" transform="rotate(-90 108 31.9)">1</text>
<text x="134.7" y="31.2">A2</text>
<text x="134.7" y="32.6">A3</text>
<text x="134.7" y="34">A4</text>
<text x="160.1" y="31.2">B2</text>
<text x="160.1" y="32.6">B3</text>
<text x="160.1" y="34">B4</text>
<text x="176.9" y="31.3">PIFE25201T-R22MS</text>
<text x="203" y="30.5">DVDD_PROC2</text>
<text x="106.1" y="40.9">GND</text>
<text x="134.6" y="36.7">C1</text>
<text x="134.6" y="38.1">C2</text>
<text x="134.6" y="39.5">C3</text>
<text x="134.6" y="40.9">C4</text>
<text x="160.1" y="36.7">E1</text>
<text x="160.1" y="38.1">E2</text>
<text x="160.1" y="39.5">E3</text>
<text x="160.1" y="40.9">E4</text>
<text x="175.3" y="36.7">1</text>
<text x="176.9" y="38.1">PIFE25201T-R22MS</text>
<text x="183.4" y="36.7">2</text>
<text x="134.7" y="47.7">F1</text>
<text x="160.1" y="47.7">C5</text>
<text x="108" y="53.8" transform="rotate(-90 108 53.8)">2</text>
<text x="108" y="49.7" transform="rotate(-90 108 49.7)">1</text>
<text x="134.7" y="49.1">F2</text>
<text x="134.7" y="50.4">F3</text>
<text x="134.7" y="51.8">F4</text>
<text x="160.1" y="50.4">D5</text>
<text x="106.1" y="58.7">GND</text>
<text x="134.6" y="54.6">D1</text>
<text x="134.6" y="55.9">D2</text>
<text x="134.6" y="57.3">D3</text>
<text x="134.6" y="58.7">D4</text>
<text x="134.7" y="65.5">A8</text>
<text x="160.1" y="65.5">B8</text>
<text x="175.3" y="65.5">1</text>
<text x="183.4" y="65.5">2</text>
<text x="108" y="71.6" transform="rotate(-90 108 71.6)">2</text>
<text x="108" y="67.6" transform="rotate(-90 108 67.6)">1</text>
<text x="134" y="68.3">A10</text>
<text x="134" y="69.6">A11</text>
<text x="134.7" y="66.9">A9</text>
<text x="160.1" y="66.9">B9</text>
<text x="160.1" y="68.3">B10</text>
<text x="160.1" y="69.6">B11</text>
<text x="176.9" y="67">PIFE25201T-R22MS</text>
<text x="203" y="66.1">DVDD_PROC1</text>
<text x="106.1" y="76.6">GND</text>
<text x="133.9" y="75.1">C10</text>
<text x="133.9" y="76.5">C11</text>
<text x="134.6" y="72.4">C8</text>
<text x="134.6" y="73.7">C9</text>
<text x="160.1" y="72.4">E8</text>
<text x="160.1" y="73.7">E9</text>
<text x="160.1" y="75.1">E10</text>
<text x="160.1" y="76.5">E11</text>
<text x="175.3" y="72.4">1</text>
<text x="176.9" y="73.8">PIFE25201T-R22MS</text>
<text x="183.4" y="72.4">2</text>
<text x="134.7" y="83.4">F8</text>
<text x="160.1" y="83.4">C7</text>
<text x="108" y="89.4" transform="rotate(-90 108 89.4)">2</text>
<text x="108" y="85.4" transform="rotate(-90 108 85.4)">1</text>
<text x="134.1" y="86.1">F10</text>
<text x="134.1" y="87.5">F11</text>
<text x="134.7" y="84.7">F9</text>
<text x="160.1" y="86.1">D7</text>
<text x="106.1" y="94.4">GND</text>
<text x="133.9" y="93">D10</text>
<text x="133.9" y="94.3">D11</text>
<text x="134.6" y="90.2">D8</text>
<text x="134.6" y="91.6">D9</text>
<text x="94.4" y="102.6">1</text>
<text x="101.1" y="102.6">2</text>
<text x="134.7" y="102.6">F7</text>
<text x="160.1" y="102.6">F6</text>
<text x="172.5" y="106" transform="rotate(-90 172.5 106)">1</text>
<text x="190.6" y="103.2">VBAT</text>
<text x="134.7" y="113.5">A5</text>
<text x="134.7" y="110.8">A6</text>
<text x="160.1" y="113.5">E6</text>
<text x="172.5" y="110" transform="rotate(-90 172.5 110)">2</text>
<text x="89.8" y="119.6">VBAT</text>
<text x="102.6" y="119">1</text>
<text x="109.3" y="119">2</text>
<text x="120.7" y="117.7">R0201</text>
<text x="170.6" y="117.7">GND</text>
<text x="86.4" y="123.2">2+2PHASE-BUCK_IRQ</text>
<text x="102.6" y="123.1">1</text>
<text x="109.3" y="123.1">2</text>
<text x="134.7" y="123.1">F5</text>
<text x="160.1" y="123.1">E7</text>
<text x="172.5" y="125.2" transform="rotate(-90 172.5 125.2)">1</text>
<text x="190.6" y="123.7">VIO18_PMU</text>
<text x="86.4" y="127.3">2+2PHASE-BUCK_WDT</text>
<text x="86.4" y="131.4">2+2PHASE-BUCK_ENABLE A/B</text>
<text x="113.5" y="129.2" transform="rotate(-90 113.5 129.2)">1</text>
<text x="115.2" y="131.4">TP20MIL</text>
<text x="115.2" y="127.3">TP20MIL</text>
<text x="134.7" y="127.3">A7</text>
<text x="134.7" y="131.4">B7</text>
<text x="160.1" y="131.4">E5</text>
<text x="172.5" y="129.2" transform="rotate(-90 172.5 129.2)">2</text>
<text x="113.5" y="133.3" transform="rotate(-90 113.5 133.3)">1</text>
<text x="134.7" y="135.5">B6</text>
<text x="160.1" y="135.5">B5</text>
<text x="170.6" y="135.6">GND</text>
<text x="91.2" y="140.2">VBAT</text>
<text x="102.6" y="139.6">1</text>
<text x="109.3" y="139.6">2</text>
<text x="134.6" y="139.6">D6</text>
<text x="134.6" y="143.7">C6</text>
<text x="172.5" y="143.7">1</text>
<text x="172.8" y="142.4">R0201</text>
<text x="179.3" y="143.7">2</text>
<text x="197.5" y="143.8">2+2PHASE-BUCK_IRQ</text>
<text x="104.2" y="145.2">R0201</text>
<text x="124.5" y="147.2" transform="rotate(-90 124.5 147.2)">1</text>
<text x="130" y="147.2" transform="rotate(-90 130 147.2)">1</text>
<text x="164.3" y="147.2" transform="rotate(-90 164.3 147.2)">1</text>
<text x="119.7" y="152">R0201</text>
<text x="124.5" y="153.9" transform="rotate(-90 124.5 153.9)">2</text>
<text x="130" y="153.9" transform="rotate(-90 130 153.9)">2</text>
<text x="131.6" y="152">R0201</text>
<text x="162.4" y="154.7">GND</text>
<text x="164.3" y="151.1" transform="rotate(-90 164.3 151.1)">2</text>
<text x="165.9" y="150.6">C0201</text>
<text x="122.6" y="157.5">GND</text>
<text x="128.1" y="157.5">GND</text>
<text x="226.3" y="192.4">&lt;Variant Name&gt;</text>
<text x="226.3" y="198.6">Title</text>
<text x="226.3" y="202.7">Size</text>
<text x="226.3" y="206.9">Date:</text>
<text x="227.6" y="204.1">C</text>
<text x="231.9" y="206.9">Friday, July 08, 2016</text>
<text x="253.7" y="206.9">Sheet</text>
<text x="260.6" y="206.9">22</text>
<text x="264.7" y="206.9">of</text>
<text x="268.8" y="206.9">99</text>
</g>
<g font-size="1.2" fill="#000080">
<text x="137.1" y="26.5">U2201</text>
<text x="176.9" y="27.2">PL2201</text>
<text x="176.9" y="28.6">PL / 0.22 / uH / 2520</text>
<text x="110.5" y="34">C2201</text>
<text x="110.5" y="35.7">C / 10 / uF / 0603</text>
<text x="176.9" y="34">PL2202</text>
<text x="176.9" y="35.4">PL / 0.22 / uH / 2520</text>
<text x="110.5" y="51.9">C2202</text>
<text x="110.5" y="53.5">C / 10 / uF / 0603</text>
<text x="176.9" y="62.9">PL2203</text>
<text x="176.9" y="64.2">PL / 0.22 / uH / 2520</text>
<text x="110.5" y="69.7">C2203</text>
<text x="110.5" y="71.3">C / 10 / uF / 0603</text>
<text x="176.9" y="69.7">PL2204</text>
<text x="176.9" y="71.1">PL / 0.22 / uH / 2520</text>
<text x="110.5" y="87.5">C2204</text>
<text x="110.5" y="89.2">C / 10 / uF / 0603</text>
<text x="93.3" y="101.3">R / 10 / K / 0201</text>
<text x="96" y="99.9">R2201</text>
<text x="175" y="108.1">C2205</text>
<text x="175" y="109.8">C / 1 / uF / 0201</text>
<text x="100.1" y="117.7">R2202</text>
<text x="105.6" y="117.7">R / 0 / ohm / 0201 / NC</text>
<text x="100.1" y="121.8">R2203</text>
<text x="105.6" y="121.8">R / 0 / ohm / 0201</text>
<text x="115.2" y="125.9">TP2201</text>
<text x="115.2" y="130">TP2202</text>
<text x="175" y="127.3">C2206</text>
<text x="175" y="128.9">C / 100 / nF / 0201</text>
<text x="104.2" y="142.4">R2204</text>
<text x="104.2" y="143.8">R / 0 / ohm / 0201 / NC</text>
<text x="172.8" y="139.7">R2205</text>
<text x="172.8" y="141">R / 0 / ohm / 0201 / NC</text>
<text x="119.7" y="149.3">R2208</text>
<text x="131.6" y="149.3">R2206</text>
<text x="137.1" y="148.7">U / DA9214-JGUP2</text>
<text x="165.9" y="147.9">C2207</text>
<text x="165.9" y="149.3">C / 150 / nF / 0201 / NC</text>
<text x="109.7" y="150.6">R / 0 / ohm / 0201 / NC</text>
<text x="131.6" y="150.6">R / 0 / ohm / 0201 / NC</text>
</g>
<g font-size="1.2" fill="#004080">
<text x="137.8" y="30.7">VDD_A1</text>
<text x="137.8" y="32.1">VDD_A1</text>
<text x="137.8" y="33.5">VDD_A1</text>
<text x="137.8" y="34.9">VDD_A1</text>
<text x="154.8" y="30.7">LX_A1</text>
<text x="154.8" y="32.1">LX_A1</text>
<text x="154.8" y="33.5">LX_A1</text>
<text x="154.8" y="34.9">LX_A1</text>
<text x="137.8" y="37.6">VSS_A1</text>
<text x="137.8" y="39">VSS_A1</text>
<text x="137.8" y="40.3">VSS_A1</text>
<text x="137.8" y="41.7">VSS_A1</text>
<text x="154.8" y="37.6">LX_A2</text>
<text x="154.8" y="39">LX_A2</text>
<text x="154.8" y="40.3">LX_A2</text>
<text x="154.8" y="41.7">LX_A2</text>
<text x="137.8" y="48.6">VDD_A2</text>
<text x="137.8" y="50">VDD_A2</text>
<text x="137.8" y="51.3">VDD_A2</text>
<text x="137.8" y="52.7">VDD_A2</text>
<text x="155.1" y="51.3">FBAN</text>
<text x="155.2" y="48.6">FBAP</text>
<text x="137.8" y="55.5">VSS_A2</text>
<text x="137.8" y="56.8">VSS_A2</text>
<text x="137.8" y="58.2">VSS_A2</text>
<text x="137.8" y="59.6">VSS_A2</text>
<text x="137.8" y="66.4">VDD_B1</text>
<text x="137.8" y="67.8">VDD_B1</text>
<text x="137.8" y="69.2">VDD_B1</text>
<text x="137.8" y="70.5">VDD_B1</text>
<text x="154.8" y="66.4">LX_B1</text>
<text x="154.8" y="67.8">LX_B1</text>
<text x="154.8" y="69.2">LX_B1</text>
<text x="154.8" y="70.5">LX_B1</text>
<text x="137.8" y="73.3">VSS_B1</text>
<text x="137.8" y="74.6">VSS_B1</text>
<text x="137.8" y="76">VSS_B1</text>
<text x="137.8" y="77.4">VSS_B1</text>
<text x="154.8" y="73.3">LX_B2</text>
<text x="154.8" y="74.6">LX_B2</text>
<text x="154.8" y="76">LX_B2</text>
<text x="154.8" y="77.4">LX_B2</text>
<text x="137.8" y="84.2">VDD_B2</text>
<text x="137.8" y="85.6">VDD_B2</text>
<text x="137.8" y="87">VDD_B2</text>
<text x="137.8" y="88.3">VDD_B2</text>
<text x="155.1" y="87">FBBN</text>
<text x="155.2" y="84.2">FBBP</text>
<text x="137.8" y="91.1">VSS_B2</text>
<text x="137.8" y="92.5">VSS_B2</text>
<text x="137.8" y="93.9">VSS_B2</text>
<text x="137.8" y="95.2">VSS_B2</text>
<text x="137.8" y="103.5">IC_EN</text>
<text x="155.2" y="103.5">VSYS</text>
<text x="137.8" y="111.7">SCL</text>
<text x="137.8" y="114.4">SDA</text>
<text x="152.8" y="114.4">VSS_ANA</text>
<text x="137.8" y="124">nIRQ</text>
<text x="154.6" y="124">VDDIO</text>
<text x="114.4" y="131" transform="rotate(-90 114.4 131)">1</text>
<text x="114.4" y="126.9" transform="rotate(-90 114.4 126.9)">1</text>
<text x="137.8" y="128.1">GPI0</text>
<text x="137.8" y="132.2">GPI1</text>
<text x="137.8" y="136.4">GPIO2</text>
<text x="156" y="132.2">VSS</text>
<text x="156.6" y="136.4">NC</text>
<text x="137.8" y="140.5">nCS / GPI4</text>
<text x="137.8" y="144.6">SO / GPIO3</text>
</g>
<g font-size="1.2" fill="#f00">
<text x="207.1" y="48.3">DVDD_PROC2_PMIC_FB</text>
<text x="207.1" y="51.1">DVDD_PROC2_GND</text>
<text x="220.8" y="51.1">[10]</text>
<text x="223.4" y="48.3">[10]</text>
<text x="207.3" y="84.1">DVDD_PROC1_PMIC_FB</text>
<text x="207.3" y="86.9">DVDD_PROC1_GND</text>
<text x="221" y="86.9">[10]</text>
<text x="223.7" y="84.1">[10]</text>
<text x="69" y="103.2">[20,23]</text>
<text x="74.3" y="103.2">EXT_PMIC_EN</text>
<text x="96" y="111.4">[13]</text>
<text x="99.6" y="111.4">SCL6</text>
<text x="96" y="114.1">[13]</text>
<text x="99.6" y="114.1">SDA6</text>
<text x="66.5" y="123.7">[13,22]</text>
<text x="71.8" y="123.7">EINT0</text>
<text x="79.8" y="123.2">EINT0</text>
<text x="60.9" y="132">[12,20,65]</text>
<text x="62.6" y="127.8">[12,20]</text>
<text x="68" y="127.8">WATCHDOG</text>
<text x="68" y="132">SRCLKENA0</text>
<text x="189.5" y="143.8">EINT0</text>
<text x="216.9" y="144.4">EINT0</text>
<text x="221.9" y="144.4">[13,22]</text>
</g>
<g font-size="1.1" fill="#f0f">
<text x="72.7" y="31.1">320mil</text>
<text x="89.2" y="31.1">80mil</text>
<text x="192" y="31.1">100mil</text>
<text x="192" y="38">100mil</text>
<text x="89.2" y="49">80mil</text>
<text x="192" y="51.7">4mil</text>
<text x="192" y="49">4mil</text>
<text x="89.2" y="66.8">80mil</text>
<text x="192" y="66.8">100mil</text>
<text x="192" y="73.7">100mil</text>
<text x="89.2" y="84.6">80mil</text>
<text x="192" y="87.4">4mil</text>
<text x="192" y="84.6">4mil</text>
<text x="165.9" y="103.8">10mil</text>
<text x="165.9" y="114.8">14mil</text>
</g>
<g font-size="1.1" fill="#008000">
<text x="192" y="53.1">4 mil GND trace with</text>
<text x="192" y="54.2">good shielding from baseband (Differential)</text>
<text x="192" y="88.7">4 mil GND trace with</text>
<text x="192" y="89.9">good shielding from baseband (Differential)</text>
</g>
<g font-size="1">
<text x="28.8" y="1">5</text>
<text x="83.7" y="1">4</text>
<text x="138.5" y="1">3</text>
<text x="193.4" y="1">2</text>
<text x="248.3" y="1">1</text>
<text x=".3" y="27.9">D</text>
<text x="276" y="27.9">D</text>
<text x=".3" y="79.4">C</text>
<text x="276" y="79.4">C</text>
<text x=".3" y="130.8">B</text>
<text x="276" y="130.8">B</text>
<text x=".3" y="182.2">A</text>
<text x="276" y="182.2">A</text>
<text x="28.8" y="208.1">5</text>
<text x="83.7" y="208.1">4</text>
<text x="138.5" y="208.1">3</text>
<text x="193.4" y="208.1">2</text>
<text x="248.3" y="208.1">1</text>
</g>
</svg>
